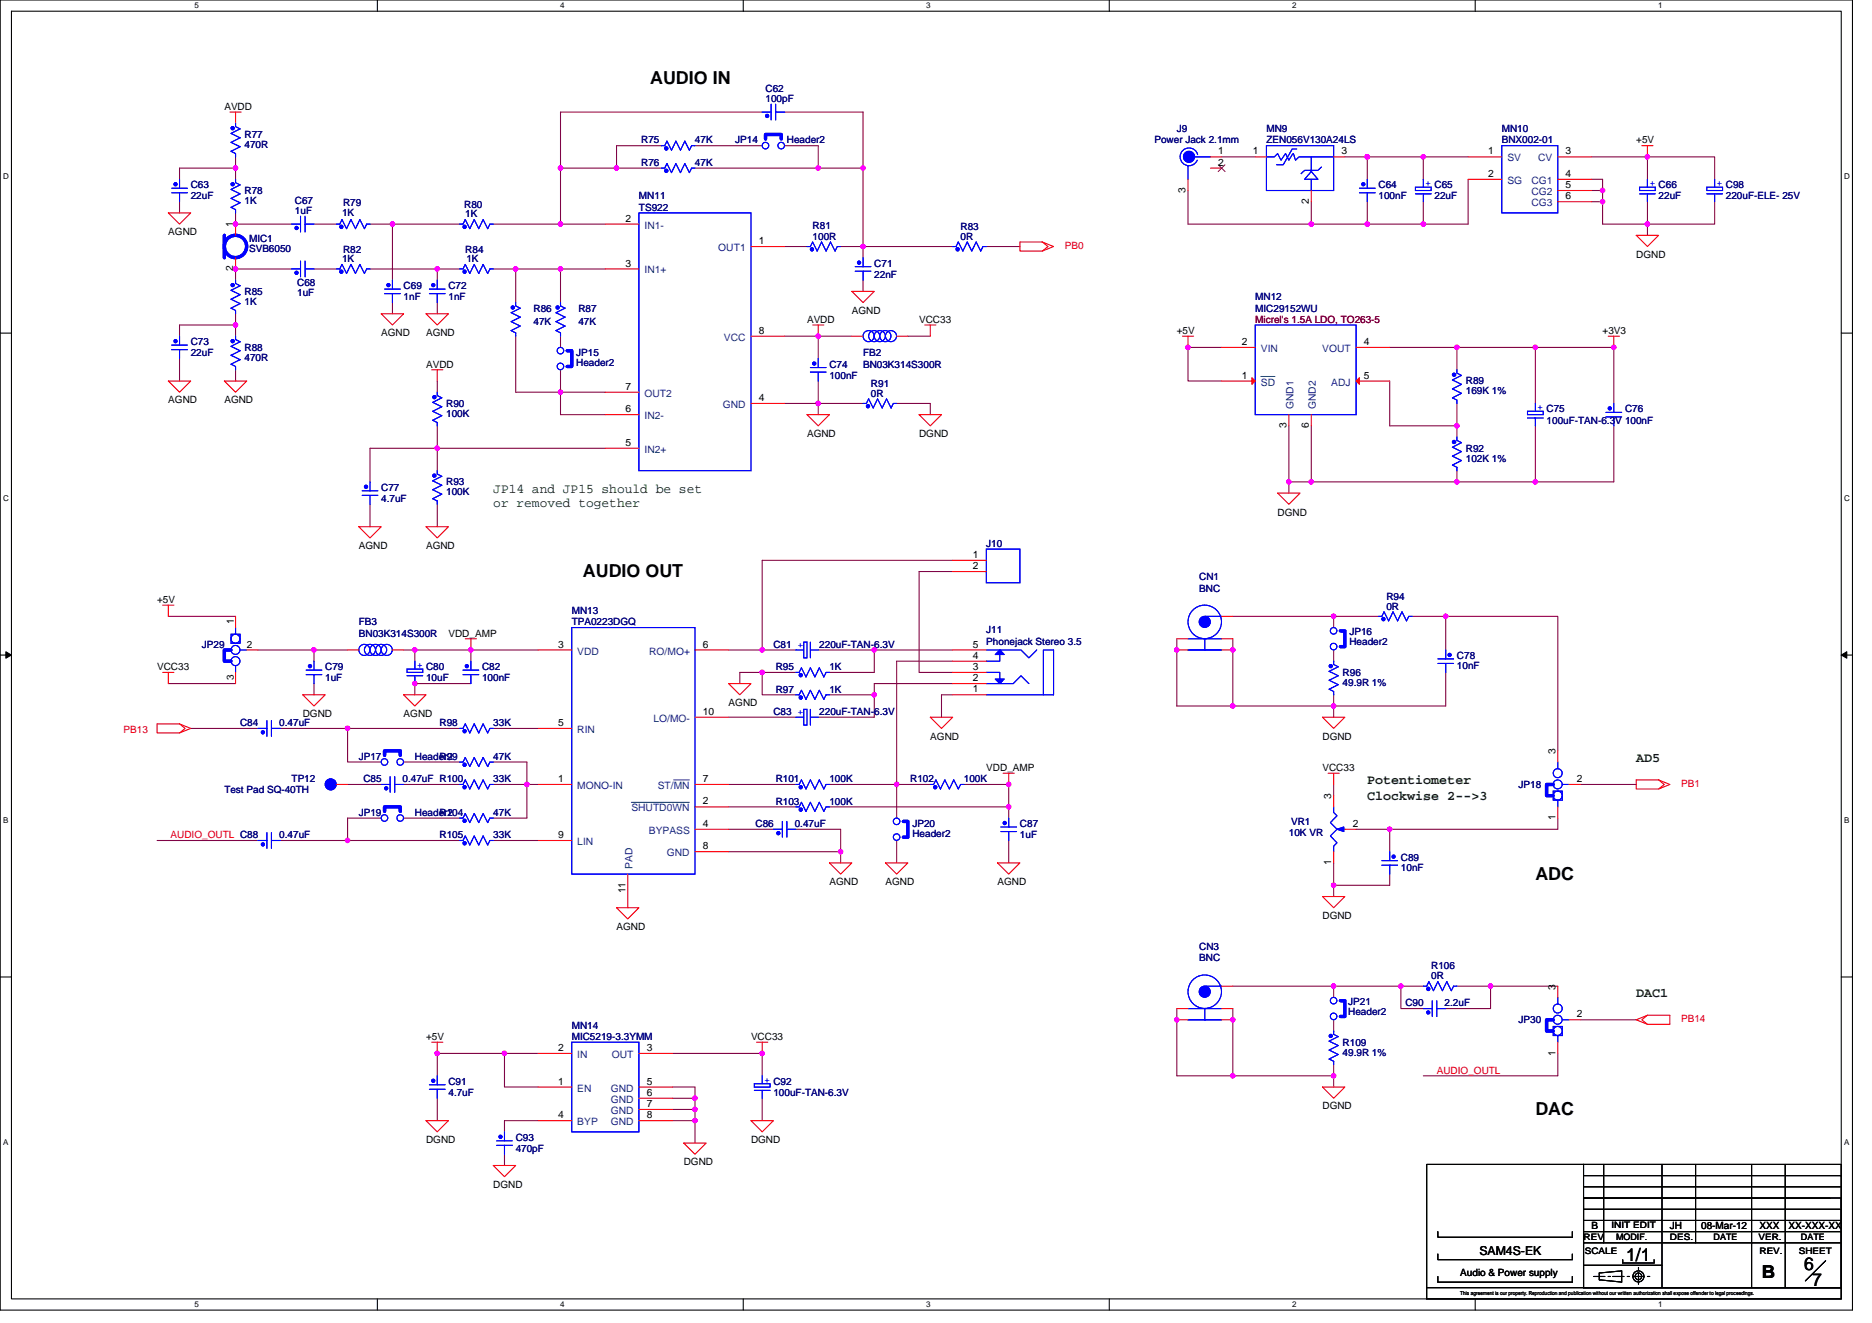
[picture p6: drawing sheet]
<svg xmlns="http://www.w3.org/2000/svg" width="297mm" height="210mm" viewBox="0 0 297 210" stroke-linecap="round" stroke-linejoin="round" font-family="sans-serif">
<path d="M0 0h293.9v207.9h-293.9zM1.8 1.8h290.4v204.3h-290.4z" fill="none" stroke="#000" stroke-width=".17"/>
<g fill="#fff">
<path d="M30.8 .2h.7v1.4h-.7z"/>
<path d="M30.8 206.3h.7v1.4h-.7z"/>
</g>
<path d="M59.9 0v1.8M59.9 206.1v1.8" fill="none" stroke="#000" stroke-width=".17"/>
<g fill="#fff">
<path d="M88.9 .2h.7v1.4h-.7z"/>
<path d="M88.9 206.3h.7v1.4h-.7z"/>
</g>
<path d="M117.9 0v1.8M117.9 206.1v1.8" fill="none" stroke="#000" stroke-width=".17"/>
<g fill="#fff">
<path d="M147 .2h.7v1.4h-.7z"/>
<path d="M147 206.3h.7v1.4h-.7z"/>
</g>
<path d="M176 0v1.8M176 206.1v1.8" fill="none" stroke="#000" stroke-width=".17"/>
<g fill="#fff">
<path d="M205 .2h.7v1.4h-.7z"/>
<path d="M205 206.3h.7v1.4h-.7z"/>
</g>
<path d="M234.1 0v1.8M234.1 206.1v1.8" fill="none" stroke="#000" stroke-width=".17"/>
<g fill="#fff">
<path d="M263.1 .2h.7v1.4h-.7z"/>
<path d="M263.1 206.3h.7v1.4h-.7z"/>
<path d="M.5 27.3h.9v1.4h-.9z"/>
<path d="M292.6 27.3h.9v1.4h-.9z"/>
<path d="M.5 78.4h.9v1.4h-.9z"/>
<path d="M292.6 78.4h.9v1.4h-.9z"/>
</g>
<path d="M0 52.9h1.8M292.2 52.9h1.7" fill="none" stroke="#000" stroke-width=".17"/>
<g fill="#fff">
<path d="M.5 129.5h.8v1.4h-.8z"/>
<path d="M292.6 129.5h.9v1.4h-.9z"/>
</g>
<path d="M0 103.9h1.8M292.2 103.9h1.7" fill="none" stroke="#000" stroke-width=".17"/>
<path d="M.9 103.4l.9 .5-.9 .5zM292.2 103.9l.8-.5v1z" fill="#000" stroke="#000" stroke-width=".16"/>
<g fill="#fff">
<path d="M.5 180.5h.8v1.4h-.8z"/>
<path d="M292.6 180.5h.9v1.4h-.9z"/>
</g>
<g fill="none" stroke="#000" stroke-width=".17">
<path d="M0 155h1.8M292.2 155h1.7M228.2 199v.9h21.3v-.9M228.2 195.4v.9h21.3v-.9M251.3 186.5h40.9M251.3 193.6h40.7M251.3 191.9h40.7M251.3 190.1h39.1M251.3 188.3h40.9M251.3 197.2h40.9M251.3 184.7h-24.9v19.6M251.3 195.4h40.9"/>
<path d="M251.3 184.7h40.9v19.6h-40.9zM251.3 190.1h40.9v14.2h-40.9zM254.5 184.7v12.5M257.5 199.9v.5h5v-.5M263.7 184.7v19.6M269 184.7v12.5M277.9 184.7v19.6M283.3 184.7v19.6M226.4 204.3h65.8v1.8h-65.8zM228.2 202.5v.9h21.3v-.9M251.3 200.7h12.4M252.9 202.5h1.8"/>
<path d="M253.8 202l3.5-.4v1.8l-3.5-.3zM255.2 202.5h.3M255.9 202.5h1.8M258.2 202.5h.4M259.1 202.5h1.8M260 201.1v.3M260 202v1.8M261.4 202.5h.4M289.7 200l-3.2 3.2"/>
<circle cx="260" cy="202.5" r=".53"/>
<circle cx="260" cy="202.5" r=".88"/>
</g>
<g fill="none" stroke="#800040" stroke-width=".17">
<path d="M120.9 17.8h-32v8.9M124.5 17.8h12.4v8.9M28.5 32v1.8M28.5 28.4v-1.7h8.9v1.7M37.4 33.8v1.8h8.9M37.4 24.9v1.8M49.8 35.6h3.6M58.7 35.6h3.6M62.3 35.6v8.8M62.3 35.6h10.6M78.3 35.6h10.6M88.9 26.7v8.9"/>
<path d="M88.9 35.6h7.2M88.9 26.7h8.9M97.8 26.7h7.1M104.9 23.1h-7.1v3.6M110.3 23.1h10.6M110.3 26.7h19.5M124.5 39.1h3.6M124.5 23.1h5.3v3.6M129.8 26.7h7.1M133.4 39.1h3.5M136.9 39.1h14.3M136.9 39.1v1.8"/>
<path d="M136.9 26.7v12.4M156.5 39.1h5.3M188.5 30.2v5.4h19.6v-3.6M193.8 24.9h5.4M208.1 35.6h8.9M213.4 24.9h3.6M217 24.9v3.5M217 32v3.6M217 35.6h8.8M217 24.9h8.8M225.8 24.9h7.2M225.8 24.9v3.5"/>
<path d="M225.8 32v3.6M233 28.4v7.2h-7.2M252.5 24.9h8.9M252.5 28.4h1.8v1.8M252.5 32h1.8v3.6h7.1v1.7M252.5 30.2h1.8M254.3 30.2v1.8M261.4 24.9v3.5M261.4 24.9h10.7v3.5M261.4 32v3.6h10.7v-3.6M28.5 56.9v3.6M37.4 51.6h-8.9v1.7"/>
<path d="M37.4 51.6v1.7M37.4 58.7v1.8M37.4 49.8v1.8M46.3 42.7h-8.9v1.7M49.8 42.7h3.6M58.7 42.7h10.7M62.3 48v1.8M69.4 42.7v1.7M69.4 48v1.8M69.4 42.7h3.5M78.3 42.7h3.5M81.8 42.7v5.3"/>
<path d="M81.8 42.7h7.1M81.8 53.3v8.9h7.1M88.9 42.7v5.3M88.9 42.7h7.2M88.9 53.3v1.8M88.9 58.7v3.5M124.5 53.3h5.3M129.8 53.3v3.6M129.8 53.3h5.4M136.9 44.4v1.8M144.1 53.3h3.5M193.8 55.1h-5.3v5.4h5.3"/>
<path d="M220.5 55.1h10.7M231.2 55.1h12.4v8.9M231.2 55.1v3.6M243.6 55.1h12.5v8.9M69.4 67.6v3.5M69.4 71.1h26.7M69.4 71.1v3.6M69.4 60.5v1.7M69.4 71.1h-10.7v5.4M88.9 62.2h7.2M88.9 62.2v3.6h7.2M124.5 64h5.3"/>
<path d="M129.8 64v1.8M129.8 60.5v3.5M129.8 64h7.1M142.3 64h5.3v1.8M204.5 76.5h3.6M204.5 67.6v8.9M204.5 76.5v1.7M208.1 76.5h23.1M208.1 67.6v8.9M220.5 60.5v7.1h10.7M231.2 64v3.6M231.2 67.6v1.7"/>
<path d="M231.2 74.7v1.8M243.6 67.6v8.9M256.1 67.6v8.9h-24.9M26.7 97.8h10.7M58.7 80v3.6M69.4 80v3.6M151.2 90.7h-5.4v16h5.4M151.2 88.9h-30.3v14.2M195.6 97.8h16v1.8M211.6 97.8h7.1M224.1 97.8h5.3M229.4 97.8h17.8v21.3"/>
<path d="M229.4 97.8v5.3M26.7 108.5h10.7M30.3 115.6h10.6M40.9 103.1h8.9M44.5 115.6h10.7v5.3h5.3M49.8 103.1v1.8M49.8 108.5v1.7M49.8 103.1h5.4M55.2 115.6h17.7M64 103.1h1.8M65.8 103.1h8.9v1.8M65.8 103.1v1.8"/>
<path d="M74.7 108.5h-8.9v1.7M74.7 103.1h10.7M78.3 115.6h7.1M115.6 103.1h5.3M115.6 113.8h10.7M117.4 108.5v-1.8h3.5v3.5h5.4M120.9 106.7h5.4M120.9 103.1h5.4M129.8 103.1h8.9M131.6 110.2h7.1M138.7 103.1h12.5M138.7 103.1v3.6h-7.1"/>
<path d="M138.7 110.2v3.6h-8.9M151.2 104.9h-8.9v19.6M151.2 108.5h-12.5v1.7M151.2 110.2h-1.8v3.6M186.7 101.3v10.7h8.9M195.6 112h16M195.6 101.3v10.7M211.6 103.1v1.8M211.6 112v1.8M211.6 110.2v1.8M229.4 106.7v5.3h-17.8M24.9 133.3h16"/>
<path d="M44.5 133.3h10.7M55.2 133.3h17.7M55.2 124.5h5.3M60.5 129.8h-5.3v3.5M64 129.8h8.9M64 120.9h8.9M64 124.5h8.9M78.3 120.9h5.3v3.6M78.3 133.3h7.1M78.3 124.5h5.3M83.6 124.5v5.3h-5.3M83.6 124.5h1.8"/>
<path d="M115.6 128h10.7M115.6 124.5h10.7M115.6 135.1h17.8v1.8M115.6 131.6h7.1M126.3 131.6h7.1v3.5M131.6 128h28.5M131.6 124.5h10.7M142.3 124.5h5.3M142.3 124.5v5.3M142.3 133.3v3.6M152.9 124.5h7.2v3.5M160.1 128v1.8"/>
<path d="M160.1 133.3v3.6M211.6 124.5v1.7M211.6 136.9v3.6M215.2 131.6h5.3M220.5 138.7v1.8h-8.9M220.5 131.6v3.5M247.2 129.8v1.8h-26.7M250.7 124.5h8.9M195.6 156.5h16M211.6 156.5h10.7M211.6 140.5v1.7M211.6 156.5v1.7"/>
<path d="M222.3 156.5h3.5M222.3 156.5v3.5h3.5M231.2 156.5h5.3M236.5 156.5h10.7M236.5 156.5v3.5h-7.1M69.4 174.2v3.6M80 167.1h-10.6v3.6M80 167.1v5.4h5.4M80 167.1h5.4M85.4 177.8h-5.4v1.8M106.7 167.1h14.2v3.6M106.7 174.2h3.6"/>
<path d="M106.7 172.5h3.6v1.7M106.7 176h3.6M106.7 177.8h3.6M110.3 174.2v1.8M110.3 176v1.8M110.3 177.8v3.6M120.9 174.2v3.6M186.7 160v10.7h8.9M195.6 170.7h16M195.6 160v10.7M211.6 170.7v1.8M211.6 161.8v1.8"/>
<path d="M211.6 168.9v1.8M247.2 167.1v3.6h-21.4M250.7 161.8h8.9M80 183.1v1.8"/>
</g>
<g fill="#f0f" stroke="#f0f" stroke-width=".17">
<circle cx="37.4" cy="35.5" r=".35"/>
<circle cx="37.4" cy="42.7" r=".35"/>
<circle cx="37.4" cy="51.5" r=".35"/>
<circle cx="37.4" cy="26.7" r=".35"/>
<circle cx="83.6" cy="124.4" r=".35"/>
<circle cx="55.1" cy="133.3" r=".35"/>
<circle cx="55.1" cy="115.6" r=".35"/>
<circle cx="65.8" cy="108.4" r=".35"/>
<circle cx="74.7" cy="103.1" r=".35"/>
<circle cx="133.4" cy="135.1" r=".35"/>
<circle cx="142.3" cy="124.4" r=".35"/>
<circle cx="160" cy="128" r=".35"/>
<circle cx="160" cy="124.4" r=".35"/>
<circle cx="120.9" cy="106.7" r=".35"/>
<circle cx="138.7" cy="110.2" r=".35"/>
<circle cx="138.7" cy="103.1" r=".35"/>
<circle cx="225.8" cy="24.9" r=".35"/>
<circle cx="216.9" cy="35.5" r=".35"/>
<circle cx="231.2" cy="76.4" r=".35"/>
<circle cx="225.8" cy="35.5" r=".35"/>
<circle cx="261.4" cy="35.5" r=".35"/>
<circle cx="254.3" cy="32" r=".35"/>
<circle cx="261.4" cy="24.9" r=".35"/>
<circle cx="256.1" cy="55.1" r=".35"/>
<circle cx="243.6" cy="55.1" r=".35"/>
<circle cx="188.5" cy="55.1" r=".35"/>
<circle cx="204.5" cy="76.4" r=".35"/>
<circle cx="231.2" cy="55.1" r=".35"/>
<circle cx="208.1" cy="76.4" r=".35"/>
<circle cx="231.2" cy="67.6" r=".35"/>
<circle cx="243.6" cy="76.4" r=".35"/>
<circle cx="216.9" cy="24.9" r=".35"/>
<circle cx="254.3" cy="30.2" r=".35"/>
<circle cx="208.1" cy="35.5" r=".35"/>
<circle cx="211.6" cy="112" r=".35"/>
<circle cx="211.6" cy="140.4" r=".35"/>
<circle cx="220.5" cy="131.6" r=".35"/>
<circle cx="211.6" cy="97.8" r=".35"/>
<circle cx="211.6" cy="170.7" r=".35"/>
<circle cx="195.6" cy="170.7" r=".35"/>
<circle cx="222.3" cy="156.5" r=".35"/>
<circle cx="211.6" cy="156.5" r=".35"/>
<circle cx="236.5" cy="156.5" r=".35"/>
<circle cx="120.9" cy="103.1" r=".35"/>
<circle cx="65.8" cy="103.1" r=".35"/>
<circle cx="88.9" cy="35.5" r=".35"/>
<circle cx="62.3" cy="35.5" r=".35"/>
<circle cx="69.4" cy="42.7" r=".35"/>
<circle cx="88.9" cy="42.7" r=".35"/>
<circle cx="81.8" cy="42.7" r=".35"/>
<circle cx="88.9" cy="62.2" r=".35"/>
<circle cx="69.4" cy="71.1" r=".35"/>
<circle cx="97.8" cy="26.7" r=".35"/>
<circle cx="88.9" cy="26.7" r=".35"/>
<circle cx="129.8" cy="26.7" r=".35"/>
<circle cx="136.9" cy="39.1" r=".35"/>
<circle cx="129.8" cy="53.3" r=".35"/>
<circle cx="129.8" cy="64" r=".35"/>
<circle cx="136.9" cy="26.7" r=".35"/>
<circle cx="49.8" cy="103.1" r=".35"/>
<circle cx="229.4" cy="97.8" r=".35"/>
<circle cx="120.9" cy="167.1" r=".35"/>
<circle cx="110.3" cy="174.2" r=".35"/>
<circle cx="110.3" cy="176" r=".35"/>
<circle cx="80" cy="167.1" r=".35"/>
<circle cx="69.4" cy="167.1" r=".35"/>
<circle cx="110.3" cy="177.8" r=".35"/>
<circle cx="186.7" cy="103.1" r=".35"/>
<circle cx="195.6" cy="103.1" r=".35"/>
<circle cx="195.6" cy="112" r=".35"/>
<circle cx="195.6" cy="161.8" r=".35"/>
<circle cx="186.7" cy="161.8" r=".35"/>
</g>
<g fill="none" stroke="#f00" stroke-width=".17">
<path d="M36.5 17.8h1.8M37.4 17.8v1.8M37.4 19.6h.1M120.9 17.8h.1M124.5 17.8h.1M26.7 33.8h3.6l-1.8 1.8zM28.5 28.4h.1M28.5 32h.1M37.4 35.6v1.7M37.4 24.9h.1M37.4 28.4h.1M37.4 33.8h.1"/>
<path d="M46.3 35.6h.1M49.8 35.6h.1M53.4 35.6h.1M58.7 35.6h.1M72.9 35.6h.1M78.3 35.6h.1M96.1 35.6h5.3M104.9 26.7h.1M104.9 23.1h.1M110.3 26.7h.1M110.3 23.1h.1M119.2 39.1h5.3"/>
<path d="M120.9 23.1h.1M124.5 23.1h.1M128.1 39.1h.1M133.4 39.1h.1M151.2 39.1h.1M156.5 39.1h.1M161.8 38.4h3.6l1.8 .7-1.8 .7h-3.6zM165.4 38.4l.9 .7-.9 .7M188.5 28.4v1.8M192.1 24.9h1.7M192.1 26.7h1.7M199.2 24.9h1.8"/>
<path d="M208.1 30.2v1.8M211.6 24.9h1.8M217 28.4h.1M217 32h.1M225.8 28.4h.1M225.8 32h.1M233 24.9h5.3M233 28.4h5.3M247.2 24.9h5.3M247.2 28.4h5.3M247.2 30.2h5.3M247.2 32h5.3"/>
<path d="M259.6 37.3h3.6l-1.8 1.8zM260.5 23.1h1.8M261.4 23.1v1.8M261.4 28.4h.1M261.4 32h.1M272.1 28.4h.1M272.1 32h.1M28.5 53.3h.1M28.5 56.9h.1M37.4 40.9v1.8M37.4 44.4h.1M37.4 49.8h.1"/>
<path d="M37.4 53.3h.1M37.4 58.7h.1M46.3 42.7h.1M49.8 42.7h.1M53.4 42.7h.1M58.7 42.7h.1M60.5 49.8h3.5l-1.7 1.8zM62.3 44.4h.1M62.3 48h.1M67.6 49.8h3.6l-1.8 1.8zM68.5 58.7h1.8M69.4 58.7v1.8"/>
<path d="M69.4 44.4h.1M69.4 48h.1M72.9 42.7h.1M78.3 42.7h.1M81.8 48h.1M81.8 53.3h.1M88.9 48h.1M88.9 53.3h.1M88.9 55.1h.1M88.9 58.7h.1M96.1 42.7h5.3M119.2 53.3h5.3"/>
<path d="M128.9 51.6h1.8M129.8 51.6v1.7M129.8 56.9h.1M135.2 46.2h3.5l-1.8 1.8zM135.2 53.3h1.7M136.9 40.9h.1M136.9 44.4h.1M142.3 53.3h1.8M146.7 51.6h1.8M147.6 51.6v1.7M187.6 53.3h1.8M188.5 53.3v1.8"/>
<path d="M193.8 55.1h5.4M215.2 55.1h5.3M231.2 58.7h.1M255.2 53.3h1.8M256.1 53.3v1.8M26.7 60.5h3.6l-1.8 1.7zM35.6 60.5h3.6l-1.8 1.7zM58.7 76.5h.1M69.4 74.7h.1M69.4 62.2h.1M69.4 67.6h.1M96.1 62.2h5.3"/>
<path d="M96.1 65.8h5.3M96.1 71.1h5.3M119.2 64h5.3M128.1 65.8h3.5l-1.8 1.8zM129.8 60.5h.1M136.9 64h.1M142.3 64h.1M145.8 65.8h3.6l-1.8 1.8zM193.8 60.5h5.4M202.7 78.2h3.6l-1.8 1.8zM204.5 65.8v1.8M208.1 65.8v1.8"/>
<path d="M215.2 60.5h5.3M231.2 64h.1M231.2 69.3h.1M231.2 74.7h.1M243.6 64h.1M243.6 67.6h.1M256.1 64h.1M256.1 67.6h.1M25.8 96h1.8M26.7 96v1.8M37.4 97.8v1.8M56.9 83.6h3.6l-1.8 1.7z"/>
<path d="M58.7 80h.1M67.6 83.6h3.6l-1.8 1.7zM69.4 80h.1M151.2 88.9h5.3M151.2 90.7h5.3M193.8 97.8h1.8M211.6 99.6h.1M218.7 97.8h.1M224.1 97.8h.1M24.9 114.9h3.6l1.8 .7-1.8 .7h-3.6zM25.8 106.7h1.8M26.7 106.7v1.8"/>
<path d="M28.5 114.9l.9 .7-.9 .7M37.4 106.7v1.8M39.2 103.1h1.7M40.9 115.6h.1M44.5 115.6h.1M48 110.2h3.6l-1.8 1.8zM49.8 104.9h.1M49.8 108.5h.1M55.2 103.1h1.7M62.3 103.1h1.7M64 110.2h3.6l-1.8 1.8zM65.8 104.9h.1"/>
<path d="M65.8 108.5h.1M72.9 115.6h.1M73.8 101.3h1.8M74.7 101.3v1.8M74.7 104.9h.1M74.7 108.5h.1M78.3 115.6h.1M85.4 103.1h5.3M85.4 115.6h5.3M110.3 113.8h5.3M110.3 103.1h5.3M115.6 108.5h3.6l-1.8 1.7z"/>
<path d="M126.3 106.7h.1M126.3 110.2h.1M126.3 103.1h.1M126.3 113.8h.1M129.8 103.1h.1M129.8 113.8h.1M131.6 106.7h.1M131.6 110.2h.1M147.6 113.8h3.6l-1.8 1.8zM151.2 103.1h5.3M151.2 104.9h5.3M151.2 106.7h5.3"/>
<path d="M151.2 108.5h5.3M151.2 110.2h5.3M186.7 101.3h1.8M186.7 103.1h1.8M193.8 101.3h1.8M193.8 103.1h1.8M209.8 113.8h3.6l-1.8 1.8zM211.6 103.1h.1M211.6 104.9h.1M211.6 110.2h.1M229.4 103.1h.1M229.4 106.7h.1"/>
<path d="M247.2 119.1v1.8M40.9 133.3h.1M44.5 133.3h.1M53.4 124.5h1.8M60.5 129.8h.1M60.5 124.5h.1M60.5 120.9h.1M64 129.8h.1M64 124.5h.1M64 120.9h.1M72.9 129.8h.1M72.9 124.5h.1"/>
<path d="M72.9 133.3h.1M72.9 120.9h.1M78.3 129.8h.1M78.3 124.5h.1M78.3 133.3h.1M78.3 120.9h.1M85.4 124.5h5.3M85.4 133.3h5.3M99.6 138.7v5.3M110.3 124.5h5.3M110.3 128h5.3M110.3 131.6h5.3"/>
<path d="M110.3 135.1h5.3M122.7 131.6h.1M126.3 124.5h.1M126.3 128h.1M126.3 131.6h.1M131.6 124.5h.1M131.6 128h.1M131.6 136.9h3.6l-1.8 1.8zM140.5 136.9h3.6l-1.8 1.8zM142.3 129.8h.1M142.3 133.3h.1M147.6 124.5h.1"/>
<path d="M152.9 124.5h.1M158.3 136.9h3.5l-1.7 1.8zM159.2 122.7h1.7M160.1 122.7v1.8M160.1 129.8h.1M160.1 133.3h.1M210.7 122.7h1.8M211.6 122.7v1.8M211.6 135.1v1.8M211.6 126.2v1.8M213.4 131.6h1.8M220.5 135.1h.1"/>
<path d="M220.5 138.7h.1M247.2 128v1.8M249 124.5h1.7M259.6 123.7h3.6l1.8 .8-1.8 .7h-3.6zM263.2 123.7l.9 .8-.9 .7M97.8 144h3.6l-1.8 1.8zM193.8 156.5h1.8M209.8 142.2h3.6l-1.8 1.8zM211.6 158.2h.1M225.8 156.5h.1M231.2 156.5h.1M247.2 156.5v1.7"/>
<path d="M67.6 177.8h3.6l-1.8 1.8zM68.5 165.4h1.8M69.4 165.4v1.7M69.4 170.7h.1M69.4 174.2h.1M80 179.6h.1M85.4 167.1h5.3M85.4 172.5h5.3M85.4 177.8h5.3M101.4 172.5h5.3M101.4 174.2h5.3M101.4 176h5.3"/>
<path d="M101.4 177.8h5.3M101.4 167.1h5.3M119.2 177.8h3.5l-1.8 1.8zM120.1 165.4h1.7M120.9 165.4v1.7M120.9 170.7h.1M120.9 174.2h.1M186.7 160h1.8M186.7 161.8h1.8M193.8 160h1.8M193.8 161.8h1.8M209.8 172.5h3.6l-1.8 1.7z"/>
<path d="M211.6 163.6h.1M211.6 168.9h.1M211.6 161.8h.1M225.8 160h.1M229.4 160h.1M247.2 165.4v1.7M249 161.8h1.7M261.4 161.1l-.9 .7 .9 .7M261.4 161.1h3.6v1.4h-3.6M261.4 161.1l-1.8 .7 1.8 .7M78.3 184.9h3.5l-1.8 1.8zM80 183.1h.1"/>
<path d="M108.5 181.4h3.6l-1.8 1.7z"/>
</g>
<g fill="none" stroke="#00f" stroke-width=".17">
<path d="M37.4 19.6v.5l.7 .3-1.4 .8 1.4 .7-1.4 .7 1.4 .7-1.4 .7 .7 .4v.5M120.9 17.8h1.5M122.4 16.5v2.5M123.1 16.5v2.5M123.1 17.8h1.4M27.2 30.6h2.5M27.2 29.9h2.5M28.5 28.4v1.5M28.5 30.6v1.4M37.4 28.4v.6l.7 .3-1.4 .8 1.4 .7-1.4 .7 1.4 .7-1.4 .7 .7 .4v.5M46.3 35.6h1.4M47.7 34.3v2.5"/>
<path d="M48.4 34.3v2.5M48.4 35.6h1.4M53.4 35.6h.5l.4-.8 .7 1.5 .7-1.5 .7 1.5 .7-1.5 .7 1.5 .4-.7h.5M72.9 35.6h.6l.3-.8 .7 1.5 .7-1.5 .8 1.5 .7-1.5 .7 1.5 .3-.7h.6M101.4 33.8h17.8v40.9h-17.8zM104.9 26.7h.6l.3-.7 .7 1.4 .7-1.4 .8 1.4 .7-1.4 .7 1.4 .3-.7h.6M104.9 23.1h.6l.3-.7 .7 1.4 .7-1.4 .8 1.4 .7-1.4 .7 1.4 .3-.7h.6M128.1 39.1h.5l.3-.7 .8 1.4 .7-1.4 .7 1.4 .7-1.4 .7 1.4 .4-.7h.5M151.2 39.1h.5l.4-.7 .7 1.4 .7-1.4 .7 1.4 .7-1.4 .7 1.4 .4-.7h.5M188.5 26.3v2.1M189.6 24.9h2.5M190 24.5a1.41 1.41 0 0 0-2.1-.8 1.41 1.41 0 0 0-.1 2.3 1.41 1.41 0 0 0 2.2-.6"/>
<path d="M201 23.1h10.6v7.1h-10.6zM201 24.9h1.2l.5-.5 .6 1 .7-1 .5 1 .7-1 .4 1 .5-.5h5.5M205.8 23.6h-.8l-1.4 2.5h-1M208.1 28.4h-1.1l1.1-1.2 1 1.2h-1v1.8M208.1 24.9v2.3M209.7 26.5l-.6 .5h-2.1l-.5 .6M215.7 30.6h2.5M215.7 29.9h2.5M217 28.4v1.5M217 30.6v1.4M224.6 29.7h2.5v.5h-2.5zM224.6 30.8h2.5"/>
<path d="M225.8 30.8v1.2M225.8 28.4v1.3M238.3 23.1h8.9v10.7h-8.9zM260.2 29.7h2.5v.5h-2.5zM260.2 30.8h2.5M261.4 30.8v1.2M261.4 28.4v1.3M270.8 29.7h2.5v.5h-2.5zM270.8 30.8h2.5M272.1 30.8v1.2M272.1 28.4v1.3M27.2 55.5h2.5"/>
<path d="M27.2 54.8h2.5M28.5 53.3v1.5M28.5 55.5v1.4M37.4 44.4v.6l.7 .3-1.4 .8 1.4 .7-1.4 .7 1.4 .7-1.4 .7 .7 .4v.5M37.4 53.3v.6l.7 .3-1.4 .7 1.4 .7-1.4 .8 1.4 .7-1.4 .7 .7 .3v.6M46.3 42.7h1.4M47.7 41.4v2.5M48.4 41.4v2.5M48.4 42.7h1.4M53.4 42.7h.5l.4-.7 .7 1.4 .7-1.4 .7 1.4 .7-1.4 .7 1.4 .4-.7h.5M61 46.6h2.5M61 45.9h2.5"/>
<path d="M62.3 44.5v1.4M62.3 46.6v1.4M68.1 46.6h2.5M68.1 45.9h2.5M69.4 44.5v1.4M69.4 46.6v1.4M72.9 42.7h.6l.3-.7 .7 1.4 .7-1.4 .8 1.4 .7-1.4 .7 1.4 .3-.7h.6M81.8 48v.5l.7 .4-1.4 .7 1.4 .7-1.4 .7 1.4 .7-1.4 .8 .7 .3v.5M88.9 48v.5l.8 .4-1.5 .7 1.5 .7-1.5 .7 1.5 .7-1.5 .8 .7 .3v.5M128.6 59h2.5M128.6 58.3h2.5M129.8 56.9v1.4"/>
<path d="M129.8 59v1.5M135.7 43h2.5M135.7 42.3h2.5M136.9 40.9v1.4M136.9 43v1.5M199.2 51.6h16v14.2h-16zM231.2 58.7v.5l.7 .4-1.4 .7 1.4 .7-1.4 .7 1.4 .7-1.4 .7 .7 .4v.5M57.5 78.6h2.5M57.5 77.9h2.5M58.7 76.5v1.4M58.7 78.6v1.4M69.4 74.7v.5l.7 .4-1.4 .7 1.4 .7-1.4 .7 1.4 .7-1.4 .7 .7 .4v.5"/>
<path d="M69.4 62.2v.6l.7 .3-1.4 .7 1.4 .7-1.4 .8 1.4 .7-1.4 .7 .7 .3v.6M136.9 64h.6l.3-.7 .8 1.4 .7-1.4 .7 1.4 .7-1.4 .7 1.4 .4-.7h.5M231.2 69.3v.6l.7 .3-1.4 .8 1.4 .6-1.4 .8 1.4 .7-1.4 .7 .7 .3v.6M242.4 65.3h2.5v.5h-2.5zM242.4 66.3h2.5M243.6 66.3v1.3M243.6 64v1.3M254.8 66.1h2.5M254.8 65.4h2.5M256.1 64v1.4M256.1 66.1v1.5M37.4 99.6v1"/>
<path d="M90.7 99.6h19.6v39.1h-19.6zM156.5 87.1h5.3v5.4h-5.3zM191.2 97.8h2.6M218.7 97.8h.6l.3-.7 .7 1.4 .7-1.4 .8 1.4 .7-1.4 .7 1.4 .3-.7h.6M36.7 100.6h1.4v1.5h-1.4zM37.4 105.6v1.1M38.1 103.1h1.1M40.9 115.6h1.5M42.4 114.3v2.5M43.1 114.3v2.5M43.1 115.6h1.4M48.6 107h2.5"/>
<path d="M48.6 106.3h2.5M49.8 104.9v1.4M49.8 107v1.5M64.6 106.2h2.5v.5h-2.5zM64.6 107.2h2.5M65.8 107.2v1.3M65.8 104.9v1.3M72.9 115.6h.6l.3-.7 .7 1.4 .7-1.4 .8 1.4 .7-1.4 .7 1.4 .3-.7h.6M73.5 107h2.5M73.5 106.3h2.5M74.7 104.9v1.4M74.7 107v1.5"/>
<path d="M126.3 103.1h1.2M126.3 113.8h1.2M126.3 106.7h.5l.4-.7 .7 1.4 .7-1.4 .7 1.4 .7-1.4 .7 1.4 .4-.7h.5M126.3 110.2h.5l.4-.7 .7 1.5 .7-1.5 .7 1.5 .7-1.5 .7 1.5 .4-.8h.5M127.5 101.9h.6v2.5h-.6zM127.5 112.5h.6v2.5h-.6zM128.6 103.1h1.2M128.6 101.9v2.5M128.6 113.8h1.2M128.6 112.5v2.5M156.5 103.1h5.5l1.3 1.3 1.2-1.3M156.5 108.5h4.3l1.2-1.3 1.3 1.3"/>
<path d="M156.5 106.7h2.1v1M158.6 103.8v1.1h-2.1M165.6 110.2v-7.1h1.6v7.1h-10.7M188.5 101.3h5.3M188.5 103.1h5.3M191.2 101.3v1.8M211.6 104.9v.5l.7 .4-1.4 .7 1.4 .7-1.4 .7 1.4 .7-1.4 .7 .7 .4v.5M228.2 105.3h2.4M228.2 104.5h2.4M229.4 103.1v1.4M229.4 105.3v1.4M40.9 133.3h1.5"/>
<path d="M42.4 132.1v2.5M43.1 132.1v2.5M43.1 133.3h1.4M60.5 124.5h1.4M61.9 123.2v2.5M62.6 123.2v2.5M62.6 124.5h1.4M72.9 129.8h.6l.3-.7 .7 1.4 .7-1.4 .8 1.4 .7-1.4 .7 1.4 .3-.7h.6M72.9 124.5h.6l.3-.8 .7 1.5 .7-1.5 .8 1.5 .7-1.5 .7 1.5 .3-.7h.6M72.9 133.3h.6l.3-.7 .7 1.5 .7-1.5 .8 1.5 .7-1.5 .7 1.5 .3-.8h.6M72.9 120.9h.6l.3-.7 .7 1.4 .7-1.4 .8 1.4 .7-1.4 .7 1.4 .3-.7h.6M122.7 131.6h1.4"/>
<path d="M124.1 130.3v2.5M124.9 130.3v2.5M124.9 131.6h1.4M126.3 124.5h.5l.4-.8 .7 1.5 .7-1.5 .7 1.5 .7-1.5 .7 1.5 .4-.7h.5M126.3 128h.5l.4-.7 .7 1.4 .7-1.4 .7 1.4 .7-1.4 .7 1.4 .4-.7h.5M147.6 124.5h.5l.4-.8 .7 1.5 .7-1.5 .7 1.5 .7-1.5 .8 1.5 .3-.7h.5M158.8 131.9h2.5M158.8 131.2h2.5M160.1 129.8v1.4M160.1 131.9v1.5M211.6 128v.9l.5 .5-1 1.1 1 1.1-1 1 1 1.1-.5 .5v.9M213 131.6h.4"/>
<path d="M219.3 137.3h2.5M219.3 136.5h2.5M220.5 135.1v1.4M220.5 137.3v1.4M246.5 125.5h1.4v1.5h-1.4zM247.2 127v1M247.2 120.9v1.1M247.9 124.5h1.1M191.2 156.5h2.6M225.8 156.5h.6l.3-.8 .8 1.5 .7-1.5 .7 1.5 .7-1.5 .7 1.5 .3-.7h.6M227.3 158.8v2.5M228 158.8v2.5"/>
<path d="M247.2 158.2v1.1M68.1 172.8h2.5M68.1 172.1h2.5M69.4 170.7v1.4M69.4 172.8v1.4M80 179.6v1.4M90.7 165.4h10.7v14.2h-10.7zM119.7 173h2.5M119.7 171.9h2.5v.6h-2.5zM120.9 173v1.2M120.9 170.7v1.2M188.5 160h5.3"/>
<path d="M188.5 161.8h5.3M191.2 160v1.8M211.6 163.6v.5l.7 .4-1.4 .7 1.4 .7-1.4 .7 1.4 .7-1.4 .7 .7 .4v.5M225.8 160h1.5M228 160h1.4M246.5 162.9h1.4v1.4h-1.4zM247.2 164.3v1.1M247.9 161.8h1.1M78.8 181.7h2.5M78.8 181h2.5M80 181.7v1.4"/>
<circle cx="121.5" cy="23.1" r=".52"/>
<circle cx="124" cy="23.1" r=".52"/>
<circle cx="88.9" cy="58.1" r=".52"/>
<circle cx="88.9" cy="55.6" r=".52"/>
<circle cx="137.8" cy="53.3" r=".88"/>
<circle cx="138.7" cy="53.3" r=".88"/>
<circle cx="139.6" cy="53.3" r=".88"/>
<circle cx="140.5" cy="53.3" r=".88"/>
<circle cx="141.4" cy="53.3" r=".88"/>
<circle cx="191.2" cy="98.7" r="2.66"/>
<circle cx="37.4" cy="101.3" r=".71"/>
<circle cx="37.4" cy="103.1" r=".71"/>
<circle cx="37.4" cy="104.9" r=".71"/>
<circle cx="57.8" cy="103.1" r=".88"/>
<circle cx="58.7" cy="103.1" r=".88"/>
<circle cx="59.6" cy="103.1" r=".88"/>
<circle cx="60.5" cy="103.1" r=".88"/>
<circle cx="61.4" cy="103.1" r=".88"/>
<circle cx="211.6" cy="100.1" r=".52"/>
<circle cx="211.6" cy="102.6" r=".52"/>
<circle cx="61" cy="129.8" r=".52"/>
<circle cx="61" cy="120.9" r=".52"/>
<circle cx="63.5" cy="120.9" r=".52"/>
<circle cx="63.5" cy="129.8" r=".52"/>
<circle cx="142.3" cy="130.3" r=".52"/>
<circle cx="142.3" cy="132.8" r=".52"/>
<circle cx="247.2" cy="126.2" r=".71"/>
<circle cx="247.2" cy="124.4" r=".71"/>
<circle cx="247.2" cy="122.7" r=".71"/>
<circle cx="191.2" cy="157.3" r="2.66"/>
<circle cx="211.6" cy="158.8" r=".52"/>
<circle cx="211.6" cy="161.3" r=".52"/>
<circle cx="247.2" cy="161.8" r=".71"/>
<circle cx="247.2" cy="163.6" r=".71"/>
<circle cx="247.2" cy="160" r=".71"/>
</g>
<g fill="none" stroke="#00f" stroke-width=".53">
<path d="M35.6 37.3v3.6M121.5 22.1v-.8h2.5v.8M90 55.6h.7v2.5h-.7M36.7 103.1h-1.1v1.8h1.1M61 119.8v-.7h2.5v.7M212.7 100.1h.7v2.5h-.7M61 128.7v-.7h2.5v.7M143.3 130.3h.8v2.5h-.8M246.5 124.5h-1.1v1.7h1.1M212.7 158.8h.7v2.5h-.7M246.5 161.8h-1.1v1.8h1.1"/>
<circle cx="37.4" cy="39.1" r="1.77"/>
</g>
<g fill="#00f" stroke="#00f" stroke-width=".17">
<path d="M212.1 131.6l1.1-.4v.7z" fill-rule="evenodd"/>
<path d="M212.1 131.6l1.1-.4v.7z" fill-rule="evenodd"/>
<path d="M157.9 103.8l.7-.7 .7 .7z" fill-rule="evenodd"/>
<path d="M157.9 107.7h1.4l-.7 .8z" fill-rule="evenodd"/>
<path d="M157.9 103.8l.7-.7 .7 .7z" fill-rule="evenodd"/>
<path d="M157.9 107.7h1.4l-.7 .8z" fill-rule="evenodd"/>
<circle cx="216.3" cy="29.2" r=".25"/>
<circle cx="151.9" cy="39.5" r=".26"/>
<circle cx="68.9" cy="75.5" r=".26"/>
<circle cx="226.6" cy="156.9" r=".26"/>
<circle cx="68.7" cy="45.2" r=".25"/>
<circle cx="255.4" cy="64.8" r=".25"/>
<circle cx="27.9" cy="54.1" r=".25"/>
<circle cx="61.6" cy="45.2" r=".25"/>
<circle cx="159.4" cy="130.6" r=".25"/>
<circle cx="73.7" cy="43.1" r=".26"/>
<circle cx="137.7" cy="64.4" r=".26"/>
<circle cx="73.7" cy="116" r=".26"/>
<circle cx="36.9" cy="20.3" r=".26"/>
<circle cx="219.5" cy="98.2" r=".26"/>
<circle cx="61.3" cy="125.1" r=".25"/>
<circle cx="81.4" cy="48.8" r=".26"/>
<circle cx="68.9" cy="63" r=".26"/>
<circle cx="49.2" cy="105.7" r=".25"/>
<circle cx="148.4" cy="124.9" r=".26"/>
<circle cx="121.7" cy="18.4" r=".25"/>
<circle cx="73.7" cy="130.2" r=".26"/>
<circle cx="79.4" cy="180.4" r=".25"/>
<circle cx="127.1" cy="124.9" r=".26"/>
<circle cx="188.7" cy="24.9" r=".88"/>
<circle cx="226.6" cy="160.6" r=".25"/>
<circle cx="127.1" cy="128.4" r=".26"/>
<circle cx="191.2" cy="157.3" r=".88"/>
<circle cx="88.5" cy="48.8" r=".26"/>
<circle cx="54.2" cy="36" r=".26"/>
<circle cx="52.5" cy="124.4" r=".88"/>
<circle cx="105.7" cy="27.1" r=".26"/>
<circle cx="230" cy="103.9" r=".25"/>
<circle cx="68.7" cy="171.5" r=".25"/>
<circle cx="230.7" cy="59.5" r=".26"/>
<circle cx="58.1" cy="77.2" r=".25"/>
<circle cx="211.2" cy="164.4" r=".26"/>
<circle cx="47" cy="36.2" r=".25"/>
<circle cx="41.7" cy="116.2" r=".25"/>
<circle cx="123.5" cy="132.2" r=".25"/>
<circle cx="36.9" cy="29.2" r=".26"/>
<circle cx="36.9" cy="45.2" r=".26"/>
<circle cx="191.2" cy="98.7" r=".88"/>
<circle cx="73.7" cy="124.9" r=".26"/>
<circle cx="54.2" cy="43.1" r=".26"/>
<circle cx="73.7" cy="133.8" r=".26"/>
<circle cx="221.1" cy="135.9" r=".25"/>
<circle cx="127.1" cy="107.1" r=".26"/>
<circle cx="127.1" cy="110.7" r=".26"/>
<circle cx="105.7" cy="23.5" r=".26"/>
<circle cx="27.9" cy="29.2" r=".25"/>
<circle cx="128.8" cy="39.5" r=".26"/>
<circle cx="74.1" cy="105.7" r=".25"/>
<circle cx="211.2" cy="105.7" r=".26"/>
<circle cx="230.7" cy="70.1" r=".26"/>
<circle cx="73.7" cy="121.3" r=".26"/>
<circle cx="73.7" cy="36" r=".26"/>
<circle cx="136.3" cy="41.7" r=".25"/>
<circle cx="41.7" cy="134" r=".25"/>
<circle cx="47" cy="43.3" r=".25"/>
<circle cx="129.2" cy="57.7" r=".25"/>
<circle cx="36.9" cy="54.1" r=".26"/>
</g>
<path d="M193.3 26.1l1.1 1.1M194.4 26.1l-1.1 1.1" fill="none" stroke="#804000" stroke-width=".16"/>
<g fill="#f00" stroke="#f00" stroke-width=".17">
<path d="M198.6 59.9l.6 .6-.6 .5z"/>
<path d="M215.2 60.5l.5-.6v1.1z"/>
</g>
<path d="M200.1 59.7h2.2M100.2 127.3h9.2M106.9 123.7h2.5" fill="none" stroke="#004080" stroke-width=".16"/>
<g font-size="2.8">
<text x="103.2" y="13.3">AUDIO IN</text>
<text x="92.5" y="91.5">AUDIO OUT</text>
<text x="243.6" y="139.6">ADC</text>
<text x="243.6" y="176.9">DAC</text>
<text x="258" y="200.1">1/1</text>
<text x="279.5" y="202.8">B</text>
<text x="286.3" y="201.5">6</text>
<text x="287.5" y="204">7</text>
</g>
<g font-size="2.1" fill="#004000">
<text x="78.3" y="78.1">JP14 and JP15 should be set</text>
<text x="78.3" y="80.4">or removed together</text>
<text x="217" y="124.5">Potentiometer</text>
<text x="259.6" y="120.9">AD5</text>
<text x="217" y="126.9">Clockwise 2--&gt;3</text>
<text x="259.6" y="158.2">DAC1</text>
</g>
<text font-size="1.9" x="234.7" y="199.1">SAM4S-EK</text>
<g font-size="1.6">
<text x="35.6" y="17.4">AVDD</text>
<text x="259.6" y="22.8">+5V</text>
<text x="193.3" y="24.5">1</text>
<text x="193.3" y="26.3">2</text>
<text x="198.8" y="24.5">1</text>
<text x="212.9" y="24.5">3</text>
<text x="236.2" y="24.5">1</text>
<text x="236.2" y="28.1">2</text>
<text x="248.4" y="24.5">3</text>
<text x="248.4" y="28.1">4</text>
<text x="248.4" y="29.8">5</text>
<text x="99.2" y="35.2">2</text>
<text x="188.1" y="30.6" transform="rotate(-90 188.1 30.6)">3</text>
<text x="207.7" y="32.4" transform="rotate(-90 207.7 32.4)">2</text>
<text x="248.4" y="31.6">6</text>
<text x="26.7" y="37.3">AGND</text>
<text x="37" y="36.1" transform="rotate(-90 37 36.1)">1</text>
<text x="120.4" y="38.7">1</text>
<text x="259.6" y="40.9">DGND</text>
<text x="37" y="43.1" transform="rotate(-90 37 43.1)">2</text>
<text x="99.2" y="42.3">3</text>
<text x="60.5" y="53.3">AGND</text>
<text x="67.6" y="53.3">AGND</text>
<text x="120.4" y="53">8</text>
<text x="128.1" y="51.2">AVDD</text>
<text x="135.2" y="49.8">AGND</text>
<text x="145.8" y="51.2">VCC33</text>
<text x="186.7" y="53">+5V</text>
<text x="254.3" y="53">+3V3</text>
<text x="67.6" y="58.3">AVDD</text>
<text x="197" y="54.7">2</text>
<text x="216.4" y="54.7">4</text>
<text x="26.7" y="64">AGND</text>
<text x="35.6" y="64">AGND</text>
<text x="99.2" y="61.8">7</text>
<text x="99.2" y="65.4">6</text>
<text x="120.4" y="63.6">4</text>
<text x="197" y="60.1">1</text>
<text x="216.4" y="60.1">5</text>
<text x="99.2" y="70.7">5</text>
<text x="128.1" y="69.3">AGND</text>
<text x="145.8" y="69.3">DGND</text>
<text x="204.1" y="67.9" transform="rotate(-90 204.1 67.9)">3</text>
<text x="207.7" y="67.9" transform="rotate(-90 207.7 67.9)">6</text>
<text x="202.7" y="81.8">DGND</text>
<text x="56.9" y="87.1">AGND</text>
<text x="67.6" y="87.1">AGND</text>
<text x="154.4" y="88.5">1</text>
<text x="24.9" y="95.7">+5V</text>
<text x="154.4" y="90.3">2</text>
<text x="37.1" y="99" transform="rotate(-90 37.1 99)">1</text>
<text x="71.2" y="101">VDD_AMP</text>
<text x="24.9" y="106.3">VCC33</text>
<text x="37.1" y="107.9" transform="rotate(-90 37.1 107.9)">3</text>
<text x="39.2" y="102.8">2</text>
<text x="88.6" y="102.7">3</text>
<text x="111.5" y="102.7">6</text>
<text x="154.4" y="102.7">5</text>
<text x="154.4" y="104.5">4</text>
<text x="154.4" y="106.3">3</text>
<text x="48" y="113.8">DGND</text>
<text x="64" y="113.8">AGND</text>
<text x="111.5" y="113.4">10</text>
<text x="115.6" y="112">AGND</text>
<text x="154.4" y="108.1">2</text>
<text x="154.4" y="109.9">1</text>
<text x="88.6" y="115.2">5</text>
<text x="147.6" y="117.3">AGND</text>
<text x="209.8" y="117.3">DGND</text>
<text x="246.8" y="119.7" transform="rotate(-90 246.8 119.7)">3</text>
<text x="88.6" y="124.1">1</text>
<text x="111.5" y="124.1">7</text>
<text x="156.5" y="122.3">VDD_AMP</text>
<text x="209.8" y="122.3">VCC33</text>
<text x="250.2" y="124.1">2</text>
<text x="111.5" y="127.6">2</text>
<text x="111.5" y="131.2">4</text>
<text x="211.2" y="126.8" transform="rotate(-90 211.2 126.8)">3</text>
<text x="214.6" y="131.2">2</text>
<text x="246.8" y="130.2" transform="rotate(-90 246.8 130.2)">1</text>
<text x="88.6" y="133">9</text>
<text x="111.5" y="134.7">8</text>
<text x="211.2" y="137.3" transform="rotate(-90 211.2 137.3)">1</text>
<text x="99.2" y="141.8" transform="rotate(-90 99.2 141.8)">11</text>
<text x="131.6" y="140.5">AGND</text>
<text x="140.5" y="140.5">AGND</text>
<text x="158.3" y="140.5">AGND</text>
<text x="97.8" y="147.6">AGND</text>
<text x="209.8" y="145.8">DGND</text>
<text x="246.8" y="157" transform="rotate(-90 246.8 157)">3</text>
<text x="250.2" y="161.4">2</text>
<text x="67.6" y="165">+5V</text>
<text x="88.6" y="166.8">2</text>
<text x="102.6" y="166.8">3</text>
<text x="119.2" y="165">VCC33</text>
<text x="246.8" y="167.5" transform="rotate(-90 246.8 167.5)">1</text>
<text x="88.6" y="172.1">1</text>
<text x="102.6" y="172.1">5</text>
<text x="102.6" y="173.9">6</text>
<text x="88.6" y="177.4">4</text>
<text x="102.6" y="175.6">7</text>
<text x="102.6" y="177.4">8</text>
<text x="209.8" y="176">DGND</text>
<text x="67.6" y="181.4">DGND</text>
<text x="108.5" y="184.9">DGND</text>
<text x="119.2" y="181.4">DGND</text>
<text x="78.3" y="188.5">DGND</text>
<text x="252.5" y="195.1">B</text>
<text x="265" y="195.1">JH</text>
<text x="269.9" y="195.1">08-Mar-12</text>
<text x="279.2" y="195.1">XXX</text>
<text x="283.8" y="195.1">XX-XXX-XX</text>
<text x="231.7" y="202.5">Audio &amp; Power supply</text>
</g>
<g font-size="1.6" fill="#000080">
<text x="121.5" y="14.6">C62</text>
<text x="121.5" y="16.2">100pF</text>
<text x="38.8" y="21.9">R77</text>
<text x="38.8" y="23.5">470R</text>
<text x="101.7" y="22.8">R75</text>
<text x="110.3" y="22.8">47K</text>
<text x="116.7" y="22.8">JP14</text>
<text x="124.9" y="22.8">Header2</text>
<text x="183.2" y="22.8">Power Jack 2.1mm</text>
<text x="186.7" y="21">J9</text>
<text x="201" y="21">MN9</text>
<text x="201" y="22.8">ZEN056V130A24LS</text>
<text x="238.3" y="21">MN10</text>
<text x="238.3" y="22.8">BNX002-01</text>
<text x="30.3" y="29.9">C63</text>
<text x="101.7" y="26.3">R76</text>
<text x="110.3" y="26.3">47K</text>
<text x="218.7" y="29.9">C64</text>
<text x="30.3" y="31.6">22uF</text>
<text x="38.8" y="30.8">R78</text>
<text x="38.8" y="32.4">1K</text>
<text x="46.8" y="32.4">C67</text>
<text x="46.8" y="34">1uF</text>
<text x="54.3" y="34.3">1K</text>
<text x="54.4" y="32.7">R79</text>
<text x="73.7" y="33.1">R80</text>
<text x="73.8" y="34.5">1K</text>
<text x="101.4" y="31.6">MN11</text>
<text x="101.4" y="33.4">TS922</text>
<text x="218.7" y="31.6">100nF</text>
<text x="227.6" y="31.6">22uF</text>
<text x="263.2" y="31.6">22uF</text>
<text x="273.9" y="31.6">220uF-ELE- 25V</text>
<text x="39.5" y="38.4">MIC1</text>
<text x="39.5" y="40">SVB6050</text>
<text x="54.3" y="41.6">1K</text>
<text x="54.4" y="40.2">R82</text>
<text x="73.8" y="40.2">R84</text>
<text x="74" y="41.6">1K</text>
<text x="128.9" y="36.3">R81</text>
<text x="128.9" y="38">100R</text>
<text x="152.4" y="36.4">R83</text>
<text x="152.4" y="38">0R</text>
<text x="38.8" y="46.8">R85</text>
<text x="47.2" y="45.3">C68</text>
<text x="47.2" y="46.9">1uF</text>
<text x="64" y="45.9">C69</text>
<text x="64" y="47.6">1nF</text>
<text x="71.2" y="45.9">C72</text>
<text x="71.2" y="47.6">1nF</text>
<text x="138.7" y="42.3">C71</text>
<text x="138.7" y="44.1">22nF</text>
<text x="199.2" y="47.6">MN12</text>
<text x="38.8" y="48.4">1K</text>
<text x="84.7" y="49.4">R86</text>
<text x="84.7" y="51.6">47K</text>
<text x="91.8" y="49.4">R87</text>
<text x="91.8" y="51.6">47K</text>
<text x="199.2" y="49.4">MIC29152WU</text>
<text x="30.3" y="54.8">C73</text>
<text x="30.3" y="56.5">22uF</text>
<text x="38.8" y="55.6">R88</text>
<text x="38.8" y="57.3">470R</text>
<text x="91.4" y="56.5">JP15</text>
<text x="91.4" y="58.1">Header2</text>
<text x="131.6" y="58.3">C74</text>
<text x="136.9" y="56.5">FB2</text>
<text x="136.9" y="58.3">BN03K314S300R</text>
<text x="70.8" y="64.5">R90</text>
<text x="131.6" y="60.1">100nF</text>
<text x="138.2" y="61.3">R91</text>
<text x="138.2" y="62.9">0R</text>
<text x="232.6" y="61">R89</text>
<text x="232.6" y="62.6">169K 1%</text>
<text x="257.8" y="65.4">C76</text>
<text x="70.8" y="66.1">100K</text>
<text x="232.6" y="71.6">R92</text>
<text x="245.4" y="67.2">100uF-TAN-6.3V 100nF</text>
<text x="60.5" y="77.9">C77</text>
<text x="70.8" y="77">R93</text>
<text x="232.6" y="73.3">102K 1%</text>
<text x="60.5" y="79.7">4.7uF</text>
<text x="70.8" y="78.6">100K</text>
<text x="156.5" y="86.8">J10</text>
<text x="190.3" y="92.1">CN1</text>
<text x="190.3" y="93.9">BNC</text>
<text x="220" y="95.1">R94</text>
<text x="56.9" y="99.2">FB3</text>
<text x="56.9" y="101">BN03K314S300R</text>
<text x="90.7" y="97.4">MN13</text>
<text x="90.7" y="99.2">TPA0223DGQ</text>
<text x="156.5" y="100.5">J11</text>
<text x="214.1" y="100.8">JP16</text>
<text x="220" y="96.7">0R</text>
<text x="32" y="102.8">JP29</text>
<text x="51.6" y="106.3">C79</text>
<text x="76.5" y="106.3">C82</text>
<text x="122.7" y="102.8">C81</text>
<text x="123.1" y="106.3">R95</text>
<text x="130" y="102.8">220uF-TAN-6.3V</text>
<text x="131.6" y="106.3">1K</text>
<text x="156.5" y="102.4">Phonejack Stereo 3.5</text>
<text x="213" y="107.2">R96</text>
<text x="214.1" y="102.4">Header2</text>
<text x="231.2" y="104.5">C78</text>
<text x="231.2" y="106.2">10nF</text>
<text x="51.6" y="108.1">1uF</text>
<text x="67.6" y="108.1">10uF</text>
<text x="76.5" y="108.1">100nF</text>
<text x="122.7" y="113.4">C83</text>
<text x="123.1" y="109.9">R97</text>
<text x="130" y="113.4">220uF-TAN-6.3V</text>
<text x="131.6" y="109.9">1K</text>
<text x="213" y="108.8">49.9R 1%</text>
<text x="38.1" y="115.2">C84</text>
<text x="44.3" y="115.2">0.47uF</text>
<text x="69.7" y="115.2">R98</text>
<text x="78.3" y="115.2">33K</text>
<text x="35.6" y="125.9">Test Pad SQ-40TH</text>
<text x="46.3" y="124.1">TP12</text>
<text x="56.9" y="120.5">JP17</text>
<text x="57.7" y="124.1">C85</text>
<text x="63.9" y="124.1">0.47uF R100</text>
<text x="65.8" y="120.5">Header2</text>
<text x="69.7" y="120.5">R99</text>
<text x="78.3" y="124.1">33K</text>
<text x="78.3" y="120.5">47K</text>
<text x="123.1" y="124.1">R101</text>
<text x="131.6" y="124.1">100K</text>
<text x="144.4" y="124.1">R102</text>
<text x="152.9" y="124.1">100K</text>
<text x="241" y="125">JP18</text>
<text x="56.9" y="129.4">JP19</text>
<text x="65.8" y="129.4">Header2</text>
<text x="69.7" y="129.4">R104</text>
<text x="78.3" y="129.4">47K</text>
<text x="119.9" y="131.2">C86</text>
<text x="123.1" y="127.7">R103</text>
<text x="126.1" y="131.2">0.47uF</text>
<text x="131.6" y="127.7">100K</text>
<text x="144.8" y="131.2">JP20</text>
<text x="161.8" y="131.2">C87</text>
<text x="204.9" y="130.9">VR1</text>
<text x="44.3" y="133">0.47uF</text>
<text x="69.7" y="133">R105</text>
<text x="78.3" y="133">33K</text>
<text x="144.8" y="132.8">Header2</text>
<text x="161.8" y="133">1uF</text>
<text x="204.5" y="132.6">10K VR</text>
<text x="222.3" y="136.5">C89</text>
<text x="222.3" y="138.2">10nF</text>
<text x="190.3" y="150.8">CN3</text>
<text x="190.3" y="152.5">BNC</text>
<text x="227.1" y="153.8">R106</text>
<text x="227.1" y="155.4">0R</text>
<text x="213.9" y="159.5">JP21</text>
<text x="213.9" y="161.1">Header2</text>
<text x="223" y="159.7">C90</text>
<text x="229.2" y="159.7">2.2uF</text>
<text x="90.7" y="163.2">MN14</text>
<text x="90.7" y="165">MIC5219-3.3YMM</text>
<text x="213" y="165.9">R109</text>
<text x="213" y="167.5">49.9R 1%</text>
<text x="241" y="162.3">JP30</text>
<text x="71.2" y="172.1">C91</text>
<text x="71.2" y="173.9">4.7uF</text>
<text x="122.7" y="173.9">100uF-TAN-6.3V</text>
<text x="81.8" y="181">C93</text>
<text x="81.8" y="182.8">470pF</text>
</g>
<g font-size="1.6" fill="#00f">
<text x="226.2" y="29.5">+ C65</text>
<text x="261.8" y="29.5">+ C66</text>
<text x="272.4" y="29.5">+ C98</text>
<text x="244" y="65.1">+ C75</text>
<text x="66.2" y="106">+ C80</text>
<text x="127.5" y="102.8" transform="rotate(-90 127.5 102.8)">+</text>
<text x="127.5" y="113.4" transform="rotate(-90 127.5 113.4)">+</text>
<text x="121.3" y="171.8">+ C92</text>
</g>
<g font-size="1.6" fill="#004080">
<text x="239.2" y="25.6">SV</text>
<text x="239.2" y="29.2">SG</text>
<text x="243" y="29.2">CG1</text>
<text x="244" y="25.6">CV</text>
<text x="243" y="30.9">CG2</text>
<text x="243" y="32.7">CG3</text>
<text x="102.3" y="36.3">IN1-</text>
<text x="114" y="39.8">OUT1</text>
<text x="102.3" y="43.4">IN1+</text>
<text x="114.9" y="54.1">VCC</text>
<text x="200.1" y="55.8">VIN</text>
<text x="209.8" y="55.8">VOUT</text>
<text x="102.3" y="62.9">OUT2</text>
<text x="114.7" y="64.7">GND</text>
<text x="200.1" y="61.2">SD</text>
<text x="205.2" y="64.9" transform="rotate(-90 205.2 64.9)">GND1</text>
<text x="208.8" y="64.9" transform="rotate(-90 208.8 64.9)">GND2</text>
<text x="211.2" y="61.2">ADJ</text>
<text x="102.3" y="66.5">IN2-</text>
<text x="102.3" y="71.8">IN2+</text>
<text x="91.6" y="103.8">VDD</text>
<text x="103" y="103.8">RO/MO+</text>
<text x="91.6" y="116.3">RIN</text>
<text x="103.7" y="114.5">LO/MO-</text>
<text x="91.6" y="125.2">MONO-IN</text>
<text x="104.4" y="125.2">ST/MN</text>
<text x="100.2" y="128.7">SHUTD0WN</text>
<text x="91.6" y="134.1">LIN</text>
<text x="100.3" y="137.8" transform="rotate(-90 100.3 137.8)">PAD</text>
<text x="103" y="132.3">BYPASS</text>
<text x="105.8" y="135.8">GND</text>
<text x="91.6" y="167.9">IN</text>
<text x="97.1" y="167.9">OUT</text>
<text x="91.6" y="173.2">EN</text>
<text x="96.9" y="173.2">GND</text>
<text x="91.6" y="178.5">BYP</text>
<text x="96.9" y="175">GND</text>
<text x="96.9" y="176.7">GND</text>
<text x="96.9" y="178.5">GND</text>
</g>
<g font-size="1.6" fill="#f00">
<text x="168.9" y="39.5">PB0</text>
<text x="19.6" y="116.3">PB13</text>
<text x="266.7" y="124.8">PB1</text>
<text x="27.1" y="133">AUDIO_OUTL C88</text>
<text x="266.7" y="162.2">PB14</text>
<text x="228" y="170.3">AUDIO_OUTL</text>
</g>
<text font-size="1.6" fill="#800000" x="199.2" y="51.2">Micrel's 1.5A LDO, TO263-5</text>
<g font-size="1.4">
<text x="251.3" y="196.7">REV</text>
<text x="255.7" y="194.9">INIT EDIT</text>
<text x="256.4" y="196.7">MODIF.</text>
<text x="265" y="196.7">DES.</text>
<text x="271.9" y="196.7">DATE</text>
<text x="279" y="196.7">VER.</text>
<text x="285.8" y="196.7">DATE</text>
<text x="251.5" y="199">SCALE</text>
<text x="279.2" y="199">REV.</text>
<text x="285.4" y="199">SHEET</text>
</g>
<g font-size="1.3">
<text x="30.8" y="1.3">5</text>
<text x="88.9" y="1.3">4</text>
<text x="147" y="1.3">3</text>
<text x="205" y="1.3">2</text>
<text x="263.1" y="1.3">1</text>
<text x=".5" y="28.4">D</text>
<text x="292.6" y="28.4">D</text>
<text x=".5" y="79.5">C</text>
<text x="292.6" y="79.5">C</text>
<text x=".5" y="130.6">B</text>
<text x="292.6" y="130.6">B</text>
<text x=".5" y="181.7">A</text>
<text x="292.6" y="181.7">A</text>
<text x="30.8" y="207.4">5</text>
<text x="88.9" y="207.4">4</text>
<text x="147" y="207.4">3</text>
<text x="205" y="207.4">2</text>
<text x="263.1" y="207.4">1</text>
</g>
<text font-size=".9" x="231.7" y="205.4">This agreement is our property. Reproduction and publication without our written authorization shall expose offender to legal proceedings.</text>
</svg>
